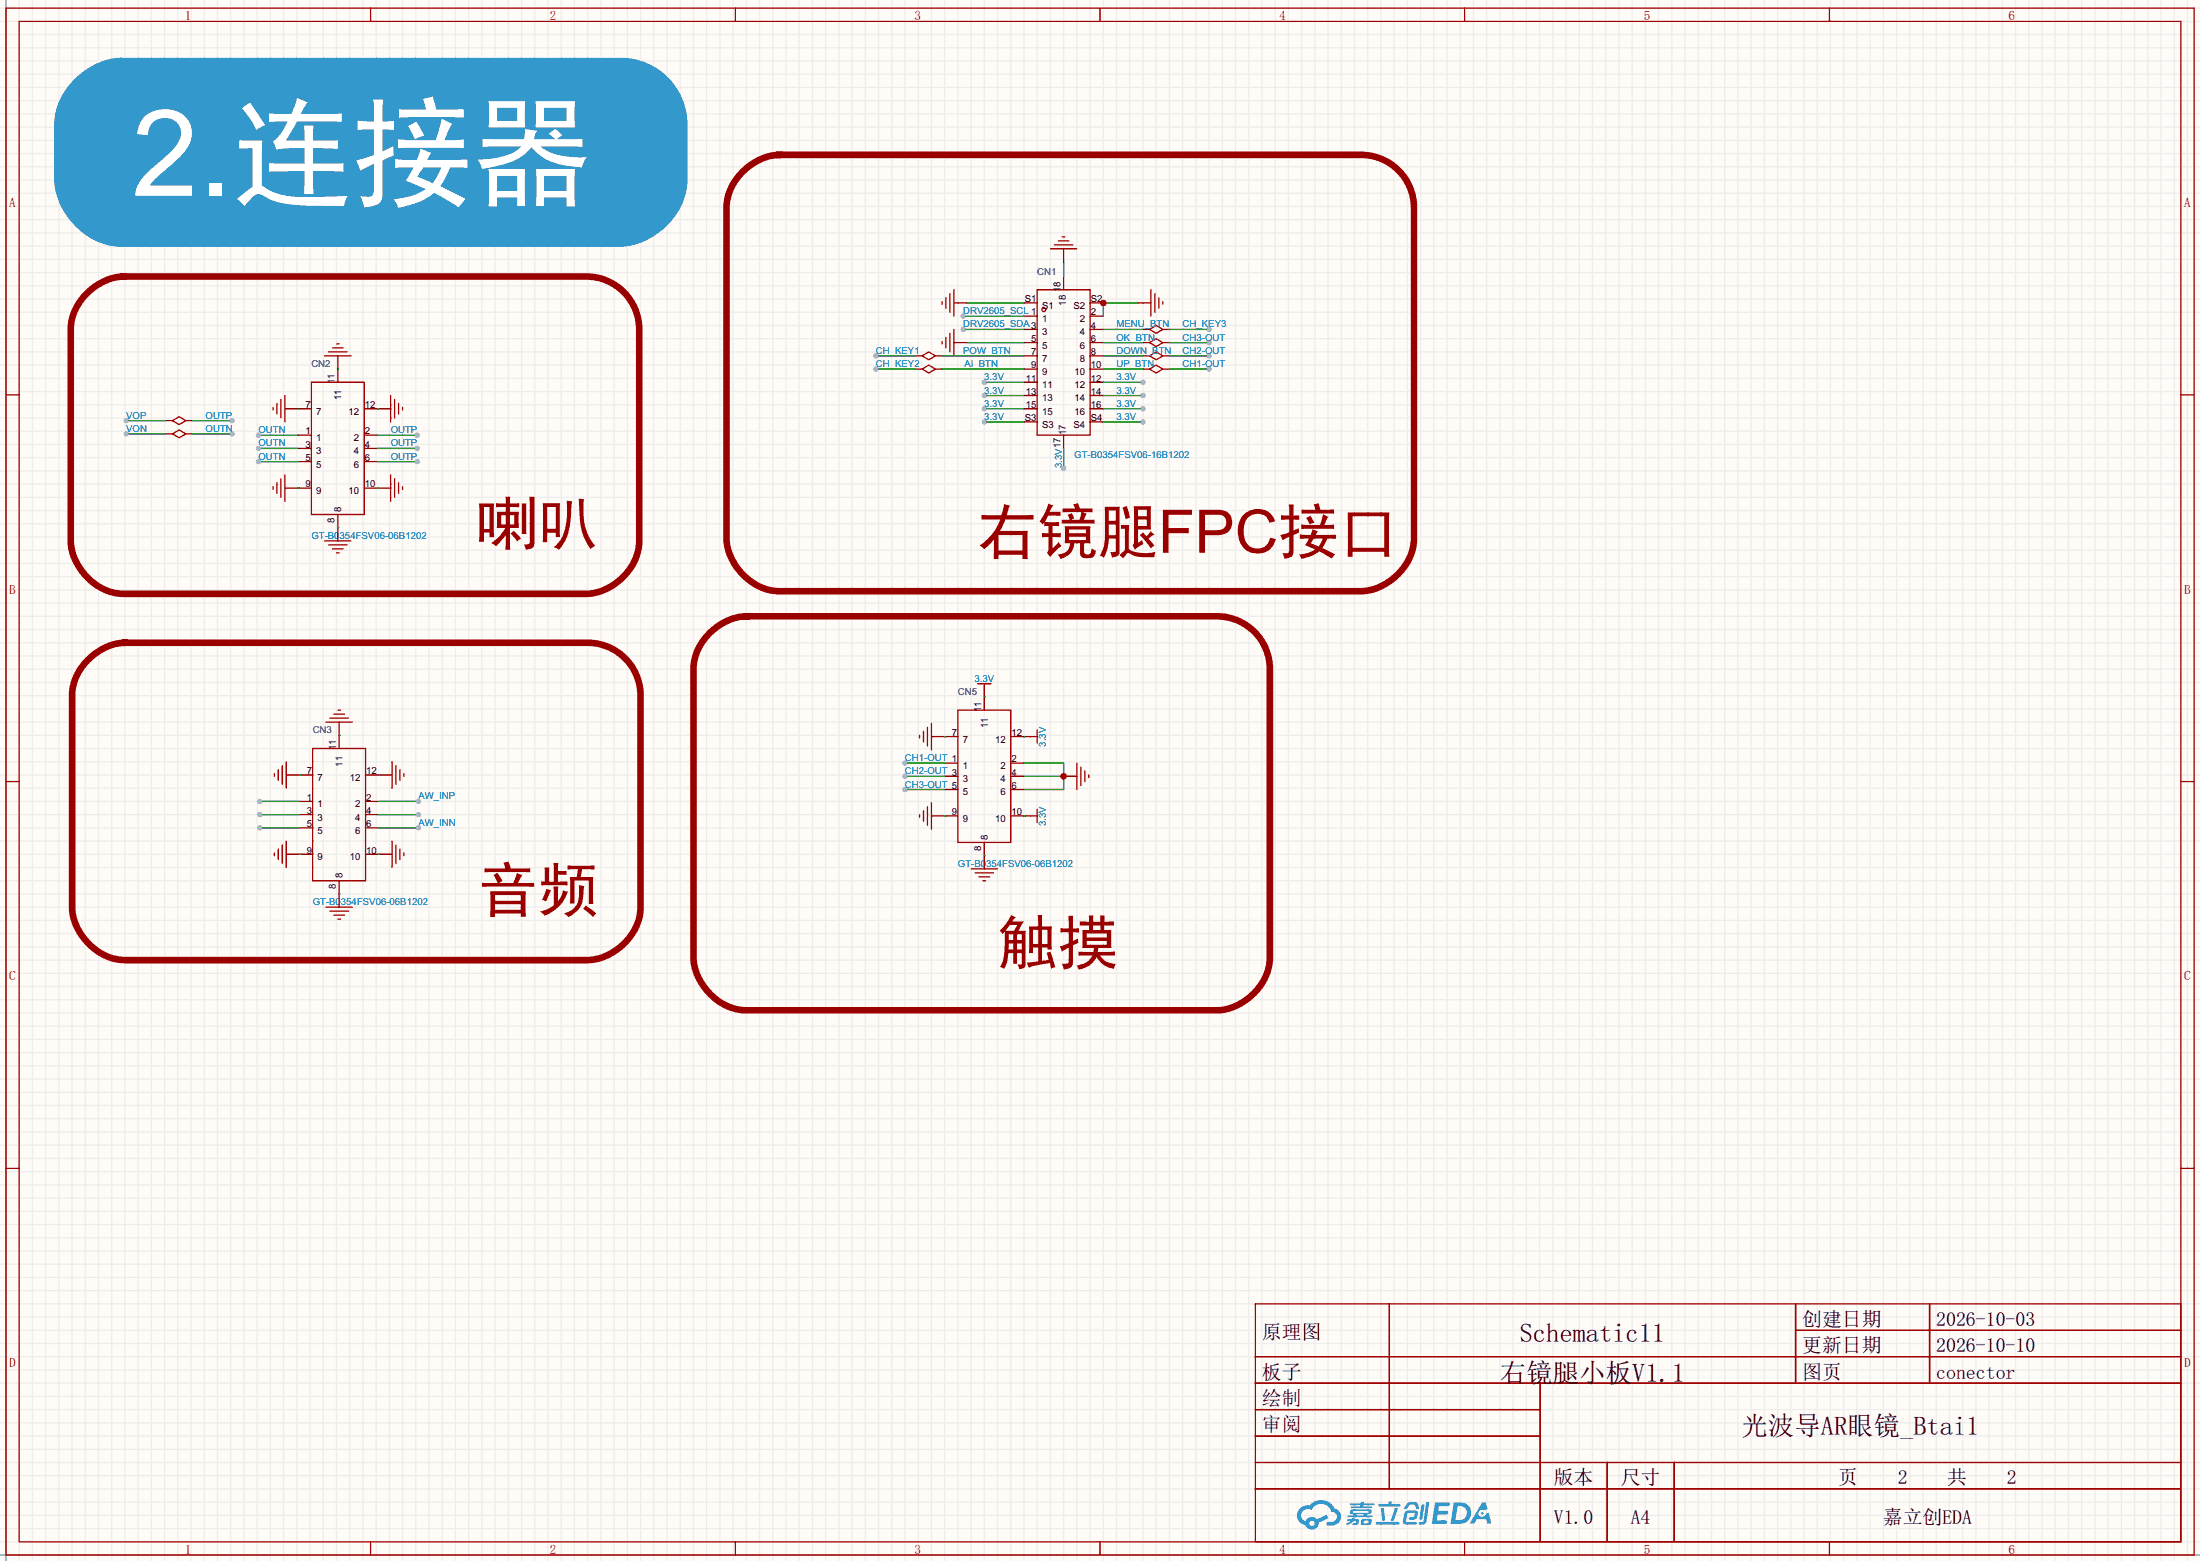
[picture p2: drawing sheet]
<svg xmlns="http://www.w3.org/2000/svg" width="423mm" height="300mm" viewBox="0 0 423 300" stroke-linecap="round" stroke-linejoin="round" font-family="sans-serif">
<path d="M0 0h422.7v299.9h-422.7z" fill="#fffcf7"/>
<g fill="none" stroke="#ededed" stroke-width=".25">
<path d="M0 1.6h422.7M0 4.1h422.7M0 6.6h422.7M0 9.2h422.7M0 11.7h422.7M0 14.3h422.7M0 16.8h422.7M0 19.3h422.7M1.1 0v299.9M3.7 0v299.9M6.2 0v299.9M8.8 0v299.9"/>
<path d="M11.3 0v299.9M13.8 0v299.9M16.4 0v299.9M18.9 0v299.9M21.5 0v299.9M24 0v299.9M26.5 0v299.9M29.1 0v299.9M31.6 0v299.9M34.2 0v299.9M36.7 0v299.9M39.2 0v299.9"/>
<path d="M41.8 0v299.9M44.3 0v299.9M46.9 0v299.9M49.4 0v299.9M51.9 0v299.9M54.5 0v299.9M57 0v299.9M59.6 0v299.9M62.1 0v299.9M64.6 0v299.9M67.2 0v299.9M69.7 0v299.9"/>
<path d="M72.3 0v299.9M74.8 0v299.9M77.3 0v299.9M79.9 0v299.9M82.4 0v299.9M85 0v299.9M87.5 0v299.9M90 0v299.9M92.6 0v299.9M95.1 0v299.9M97.7 0v299.9M100.2 0v299.9"/>
<path d="M102.7 0v299.9M105.3 0v299.9M107.8 0v299.9M110.4 0v299.9M112.9 0v299.9M115.4 0v299.9M118 0v299.9M120.5 0v299.9M123.1 0v299.9M125.6 0v299.9M128.1 0v299.9M130.7 0v299.9"/>
<path d="M133.2 0v299.9M135.8 0v299.9M138.3 0v299.9M140.8 0v299.9M143.4 0v299.9M145.9 0v299.9M148.5 0v299.9M151 0v299.9M153.5 0v299.9M156.1 0v299.9M158.6 0v299.9M161.2 0v299.9"/>
<path d="M163.7 0v299.9M166.2 0v299.9M168.8 0v299.9M171.3 0v299.9M173.9 0v299.9M176.4 0v299.9M178.9 0v299.9M181.5 0v299.9M184 0v299.9M186.6 0v299.9M189.1 0v299.9M191.6 0v299.9"/>
<path d="M194.2 0v299.9M196.7 0v299.9M199.3 0v299.9M201.8 0v299.9M204.3 0v299.9M206.9 0v299.9M209.4 0v299.9M212 0v299.9M214.5 0v299.9M217 0v299.9M219.6 0v299.9M222.1 0v299.9"/>
<path d="M224.7 0v299.9M227.2 0v299.9M229.7 0v299.9M232.3 0v299.9M234.8 0v299.9M237.4 0v299.9M239.9 0v299.9M242.4 0v299.9M245 0v299.9M247.5 0v299.9M250.1 0v299.9M252.6 0v299.9"/>
<path d="M255.1 0v299.9M257.7 0v299.9M260.2 0v299.9M262.8 0v299.9M265.3 0v299.9M267.8 0v299.9M270.4 0v299.9M272.9 0v299.9M275.5 0v299.9M278 0v299.9M280.5 0v299.9M283.1 0v299.9"/>
<path d="M285.6 0v299.9M288.2 0v299.9M290.7 0v299.9M293.2 0v299.9M295.8 0v299.9M298.3 0v299.9M300.9 0v299.9M303.4 0v299.9M305.9 0v299.9M308.5 0v299.9M311 0v299.9M313.6 0v299.9"/>
<path d="M316.1 0v299.9M318.6 0v299.9M321.2 0v299.9M323.7 0v299.9M326.3 0v299.9M328.8 0v299.9M331.3 0v299.9M333.9 0v299.9M336.4 0v299.9M339 0v299.9M341.5 0v299.9M344 0v299.9"/>
<path d="M346.6 0v299.9M349.1 0v299.9M351.7 0v299.9M354.2 0v299.9M356.7 0v299.9M359.3 0v299.9M361.8 0v299.9M364.4 0v299.9M366.9 0v299.9M369.4 0v299.9M372 0v299.9M374.5 0v299.9"/>
<path d="M377.1 0v299.9M379.6 0v299.9M382.1 0v299.9M384.7 0v299.9M387.2 0v299.9M389.8 0v299.9M392.3 0v299.9M394.8 0v299.9M397.4 0v299.9M399.9 0v299.9M402.5 0v299.9M405 0v299.9"/>
<path d="M407.5 0v299.9M410.1 0v299.9M412.6 0v299.9M415.2 0v299.9M417.7 0v299.9M420.2 0v299.9M0 21.9h422.7M0 24.4h422.7M0 27h422.7M0 29.5h422.7M0 32h422.7M0 34.6h422.7"/>
<path d="M0 37.1h422.7M0 39.7h422.7M0 42.2h422.7M0 44.7h422.7M0 47.3h422.7M0 49.8h422.7M0 52.4h422.7M0 54.9h422.7M0 57.4h422.7M0 60h422.7M0 62.5h422.7M0 65.1h422.7"/>
<path d="M0 67.6h422.7M0 70.1h422.7M0 72.7h422.7M0 75.2h422.7M0 77.8h422.7M0 80.3h422.7M0 82.8h422.7M0 85.4h422.7M0 87.9h422.7M0 90.5h422.7M0 93h422.7M0 95.5h422.7"/>
<path d="M0 98.1h422.7M0 100.6h422.7M0 103.2h422.7M0 105.7h422.7M0 108.2h422.7M0 110.8h422.7M0 113.3h422.7M0 115.9h422.7M0 118.4h422.7M0 120.9h422.7M0 123.5h422.7M0 126h422.7"/>
<path d="M0 128.6h422.7M0 131.1h422.7M0 133.6h422.7M0 136.2h422.7M0 138.7h422.7M0 141.3h422.7M0 143.8h422.7M0 146.3h422.7M0 148.9h422.7M0 151.4h422.7M0 154h422.7M0 156.5h422.7"/>
<path d="M0 159h422.7M0 161.6h422.7M0 164.1h422.7M0 166.7h422.7M0 169.2h422.7M0 171.7h422.7M0 174.3h422.7M0 176.8h422.7M0 179.4h422.7M0 181.9h422.7M0 184.4h422.7M0 187h422.7"/>
<path d="M0 189.5h422.7M0 192.1h422.7M0 194.6h422.7M0 197.1h422.7M0 199.7h422.7M0 202.2h422.7M0 204.8h422.7M0 207.3h422.7M0 209.8h422.7M0 212.4h422.7M0 214.9h422.7M0 217.5h422.7"/>
<path d="M0 220h422.7M0 222.5h422.7M0 225.1h422.7M0 227.6h422.7M0 230.2h422.7M0 232.7h422.7M0 235.2h422.7M0 237.8h422.7M0 240.3h422.7M0 242.9h422.7M0 245.4h422.7M0 247.9h422.7"/>
<path d="M0 250.5h422.7M0 253h422.7M0 255.6h422.7M0 258.1h422.7M0 260.6h422.7M0 263.2h422.7M0 265.7h422.7M0 268.3h422.7M0 270.8h422.7M0 273.3h422.7M0 275.9h422.7M0 278.4h422.7"/>
<path d="M0 281h422.7M0 283.5h422.7M0 286h422.7M0 288.6h422.7M0 291.1h422.7M0 293.7h422.7M0 296.2h422.7M0 298.7h422.7"/>
</g>
<path d="M1.1 0v299.9M0 298.7h422.7" fill="none" stroke="#999" stroke-width=".25"/>
<g fill="none" stroke="#a10000" stroke-width=".25">
<path d="M1.1 1.6h420.4v297.1h-420.4zM3.7 4.1h415.3v292.1h-415.3zM71.2 1.6v2.5M141.3 1.6v2.5M211.3 1.6v2.5M281.4 1.6v2.5M351.5 1.6v2.5M1.1 75.9h2.6M419 75.9h2.5M1.1 150.2h2.6M419 150.2h2.5M1.1 224.4h2.6"/>
<path d="M419 224.4h2.5M241.2 250.5h177.8v45.7h-177.8zM266.9 250.5v35.5M345 250.5v15.2M345 255.6h74M370.7 250.5v15.2M241.2 260.6h177.8M241.2 265.7h177.8M241.2 270.8h54.7M241.2 275.9h54.7M295.9 265.7v30.5M71.2 296.2v2.5"/>
<path d="M141.3 296.2v2.5M211.3 296.2v2.5M241.2 281h177.8M241.2 286h177.8M281.4 296.2v2.5M308.8 281v15.2M321.6 281v15.2M351.5 296.2v2.5"/>
</g>
<g fill="#5487ff">
<path d="M275.7 288.6h1.6a1.34 1.34 0 0 1 1.2 .2 .37 .37 0 0 1-.3 .6h-1.7l-.2 .8h1.6a.37 .37 0 0 1 .4 .4 .37 .37 0 0 1-.4 .3h-1.7l-.2 1.1h1.4a.48 .48 0 0 1 .6 .4v.2l-.3 .2h-2.6z"/>
<path d="M284.7 288.7h.7l.4 1.2-.6 .3a.72 .72 0 0 0-1.1 .2 .72 .72 0 0 0 .3 1 .72 .72 0 0 0 1-.4l.1-.2 .5-.2 .6 2.1h-.8l-.3-.8h-1.8l-.5 .8h-.9z"/>
<path d="M273.1 289h.6l-.4 2.7a.31 .31 0 0 1-.3 .3 .31 .31 0 0 1-.3-.3z"/>
<path d="M274 288.6h.6l-.5 3.7a.97 .97 0 0 1-1.6 .5l.2-.4h.6l.2-.2z"/>
<path d="M270.3 288.8l.5-.2h1.2l.4 .4 .3 .8-.6 .2-.3-.9h-.8l-.2 .1-.6 .8-.5-.1z"/>
<path d="M269.9 290.4l.5-.3h1.4a.69 .69 0 0 1 .6 .5 .69 .69 0 0 1-.1 .7 .74 .74 0 0 1-.8 .7h-.6a.27 .27 0 0 1-.2-.3 .27 .27 0 0 1 .3-.3h.6l.2-.7h-1.4l-.3 1.6 1.9 .1a.28 .28 0 0 1 .2 .3 .28 .28 0 0 1-.3 .2h-1.9l-.4-.3-.1-.4z"/>
<path d="M264.3 292.4h4.3a.28 .28 0 0 1 .3 .3 .28 .28 0 0 1-.3 .2h-4.2l-.1-.1z"/>
<path d="M268 289.7h.6l-.8 2.4a.3 .3 0 0 1-.4 .2 .3 .3 0 0 1-.2-.3z"/>
<path d="M265.3 289.7h.6l.2 2.2-.2 .3-.4-.2z"/>
<path d="M264.8 288.9h1.9l.2-.5h.5l-.1 .5h1.5a.27 .27 0 0 1 .3 .3 .27 .27 0 0 1-.3 .3h-3.9l-.1-.2z"/>
<path d="M258.9 291.8h.7l.1-.1 .6-.1-.1 .2 .8 .1 .1 .3-.2 .6-1.1 .2v-.4l.7-.1v-.2l-.5-.1-.5 .5-.8 .3-.1-.4 .8-.3h-.6z"/>
<path d="M259.3 288.8h2.1l.1-.3h.6l-.1 .3h1.9l.2 .2-.2 .2h-1.9l-.1 .2h1.6l.2 .2-.2 .2h-3.9l-.1-.4h1.8v-.2h-1.9l-.1-.1z"/>
<path d="M279.3 288.6l-.6 4.2h1.4a2.14 2.14 0 0 0 2.6-2.2 2.14 2.14 0 0 0-2.7-2zM280 289.3a1.37 1.37 0 0 1 1.8 1.2 1.37 1.37 0 0 1-1.5 1.5h-.7z"/>
<path d="M259.4 290.1l-.1 .7 .6 .1 .1 .2h-1.2l.1 .4h4.6l.2-.1-.2-.3h-.9l.1-.2a.6 .6 0 0 0 .7-.2 .6 .6 0 0 0 0-.7l-3.6-.1zM260 290.3l2.9 .1-.1 .2h-2.8zM260.6 290.9h1.4l-.1 .2h-1.2z"/>
<path d="M261.6 291.9a.9 .9 0 0 0-.1 1 2.48 2.48 0 0 0 1.9-.1 .84 .84 0 0 0 0-1h-1.4zM262.1 292.2l.7-.1 .1 .4-.2 .1h-.7z"/>
<path d="M249.8 289.7a1.91 1.91 0 0 0-.6 2 1.91 1.91 0 0 0 1.6 1.3 1.35 1.35 0 0 0 1.5 .9 1.35 1.35 0 0 0 1.1-1.4l1.9-.9-.5-.6-1.8 .9a1.41 1.41 0 0 0-2.2 .3 1.25 1.25 0 0 1-.6-1.7 1.25 1.25 0 0 1 1.8-.4 1.97 1.97 0 0 1 2-1.2 1.97 1.97 0 0 1 1.7 1.5 .96 .96 0 0 1 1.1 .9 .96 .96 0 0 1-.9 1h-.6a.39 .39 0 0 0-.5 .4 .39 .39 0 0 0 .4 .4 1.87 1.87 0 0 0 1.9-.5 1.87 1.87 0 0 0 .3-2.1l-.6-.6-.4-.1a2.86 2.86 0 0 0-4.8-.6h-.3a2.27 2.27 0 0 0-1.5 .5zM251.6 292.7a.49 .49 0 0 1 .9 0 .49 .49 0 0 1-.9 0z"/>
<circle cx="284.8" cy="290.7" r=".27"/>
</g>
<g fill="none" stroke="#870000" stroke-width=".25">
<path d="M57.3 78.5h2.5M64.9 70.9v2.5M70 78.5h2.5M57.3 83.6h2.5M57.3 86.1h2.5M57.3 88.7h2.5M57.3 93.8h2.5M64.9 98.8v2.6M70 83.6h2.5M70 86.1h2.5M70 88.7h2.5M70 93.8h2.5"/>
<path d="M189.1 133.9v2.5M57.5 154h2.6M57.5 156.5h2.6M57.5 159h2.6M57.5 148.9h2.6M65.2 141.3v2.5M70.2 154h2.6M70.2 156.5h2.6M70.2 159h2.6M70.2 148.9h2.6M181.5 149.1h2.5M181.5 146.6h2.5"/>
<path d="M181.5 151.7h2.5M181.5 156.8h2.5M181.5 141.5h2.5M194.2 149.1h2.5M194.2 146.6h2.5M194.2 151.7h2.5M194.2 156.8h2.5M194.2 141.5h2.5M204.3 149.1h2.6M57.5 164.1h2.6M65.2 169.2v2.5M70.2 164.1h2.6"/>
<path d="M189.1 161.8v2.6"/>
</g>
<path d="M59.8 73.4h10.2v25.4h-10.2zM184 136.4h10.2v25.4h-10.2zM60.1 143.8h10.1v25.4h-10.1zM206.9 146.6v5.1M207.6 147.4v3.5M208.4 148.1v2.1M209.2 148.9v.5" fill="none" stroke="#a10000" stroke-width=".25"/>
<path d="M142.5 33.2a10.8 10.8 0 0 1 7.2-3.4h111.8a10.2 10.2 0 0 1 10.2 10.1v63.5a10.9 10.9 0 0 1-10.2 10.2h-111.8a10.9 10.9 0 0 1-10.1-10.2v-63.5a9.8 9.8 0 0 1 2.9-6.7zM16.5 56.5a10.8 10.8 0 0 1 7.2-3.4h88.9a10.2 10.2 0 0 1 10.2 10.2v40.6a10.9 10.9 0 0 1-10.2 10.2h-88.9a10.9 10.9 0 0 1-10.1-10.2v-40.6a9.8 9.8 0 0 1 2.9-6.8zM16.8 126.9a10.8 10.8 0 0 1 7.2-3.4h88.9a10.2 10.2 0 0 1 10.2 10.1v40.7a10.9 10.9 0 0 1-10.2 10.1h-88.9a10.9 10.9 0 0 1-10.2-10.1v-40.7a9.8 9.8 0 0 1 3-6.7zM136.2 121.8a10.8 10.8 0 0 1 7.2-3.4h90.4a10.2 10.2 0 0 1 10.2 10.2v55.3a10.9 10.9 0 0 1-10.2 10.2h-90.4a10.9 10.9 0 0 1-10.2-10.2v-55.3a9.8 9.8 0 0 1 3-6.8z" fill="none" stroke="#900" stroke-width="1.3"/>
<path d="M14.8 14.9a13.2 13.2 0 0 1 8.4-3.7h96.1a12.7 12.7 0 0 1 12.7 12.7v10.7a13.5 13.5 0 0 1-9 11.9l-2.5 .7-1.2 .1h-96.1a13.5 13.5 0 0 1-11.9-9l-.7-2.5-.1-1.2v-10.7a12.3 12.3 0 0 1 4.3-9z" fill="#39c" stroke="#39c" stroke-width=".25"/>
<path d="M72.8 154h7.6" fill="none" stroke="#008700" stroke-width=".25"/>
<circle cx="80.4" cy="154" r=".51" fill="#999"/>
<path d="M72.5 83.6h7.6" fill="none" stroke="#008700" stroke-width=".25"/>
<circle cx="80.1" cy="83.6" r=".51" fill="#999"/>
<path d="M72.5 86.1h7.6" fill="none" stroke="#008700" stroke-width=".25"/>
<circle cx="80.1" cy="86.1" r=".51" fill="#999"/>
<path d="M72.8 156.5h7.6" fill="none" stroke="#008700" stroke-width=".25"/>
<circle cx="80.4" cy="156.5" r=".51" fill="#999"/>
<path d="M196.7 146.6h7.6v5.1h-7.6M196.7 149.1h7.6" fill="none" stroke="#008700" stroke-width=".25"/>
<circle cx="204.3" cy="149.1" r=".63" fill="#c00"/>
<path d="M72.8 159h7.6" fill="none" stroke="#008700" stroke-width=".25"/>
<circle cx="80.4" cy="159" r=".51" fill="#999"/>
<path d="M72.5 88.7h7.6" fill="none" stroke="#008700" stroke-width=".25"/>
<circle cx="80.1" cy="88.7" r=".51" fill="#999"/>
<path d="M49.7 83.6h7.6" fill="none" stroke="#008700" stroke-width=".25"/>
<circle cx="49.7" cy="83.6" r=".51" fill="#999"/>
<path d="M49.9 154h7.6" fill="none" stroke="#008700" stroke-width=".25"/>
<circle cx="49.9" cy="154" r=".51" fill="#999"/>
<path d="M173.9 146.6h7.6" fill="none" stroke="#008700" stroke-width=".25"/>
<circle cx="173.9" cy="146.6" r=".51" fill="#999"/>
<path d="M49.7 86.1h7.6" fill="none" stroke="#008700" stroke-width=".25"/>
<circle cx="49.7" cy="86.1" r=".51" fill="#999"/>
<path d="M173.9 149.1h7.6" fill="none" stroke="#008700" stroke-width=".25"/>
<circle cx="173.9" cy="149.1" r=".51" fill="#999"/>
<path d="M49.9 156.5h7.6" fill="none" stroke="#008700" stroke-width=".25"/>
<circle cx="49.9" cy="156.5" r=".51" fill="#999"/>
<path d="M49.7 88.7h7.6" fill="none" stroke="#008700" stroke-width=".25"/>
<circle cx="49.7" cy="88.7" r=".51" fill="#999"/>
<path d="M173.9 151.7h7.6" fill="none" stroke="#008700" stroke-width=".25"/>
<circle cx="173.9" cy="151.7" r=".51" fill="#999"/>
<path d="M49.9 159h7.6" fill="none" stroke="#008700" stroke-width=".25"/>
<circle cx="49.9" cy="159" r=".51" fill="#999"/>
<g fill="none" stroke="#870000" stroke-width=".25">
<path d="M54.7 78.5h2.6M64.9 68.4v2.5M72.5 78.5h2.6M31.9 80.8h1.2M35.7 80.8h1.3M54.7 93.8h2.6M72.5 93.8h2.6M64.9 101.4v2.5M65.2 138.7v2.6M55 148.9h2.5M72.8 148.9h2.5M178.9 156.8h2.6"/>
<path d="M178.9 141.5h2.6M55 164.1h2.5M65.2 171.7v2.6M72.8 164.1h2.5M189.1 164.4v2.5"/>
</g>
<g fill="none" stroke="#a10000" stroke-width=".25">
<path d="M52.5 78.3v.5M53.2 77.5v2M54 76.7v3.6M54.7 76v5.1M62.4 68.4h5M63.1 67.6h3.6M63.9 66.8h2M64.6 66.1h.6M75.1 76v5.1M75.8 76.7v3.6M76.6 77.5v2M77.3 78.3v.5"/>
<path d="M33.1 80.8l1.3-.8 1.3 .8-1.3 .8zM52.5 93.5v.5M53.2 92.7v2.1M54 92v3.5M54.7 91.2v5.1M75.1 91.2v5.1M75.8 92v3.5M76.6 92.7v2.1M77.3 93.5v.5M62.4 103.9h5M63.1 104.7h3.6M63.9 105.4h2"/>
<path d="M64.6 106.2h.6M62.6 138.7h5.1M63.4 138h3.5M64.1 137.2h2.1M64.9 136.4h.5M178.2 139.7v3.6M178.9 139v5.1M52.7 148.6v.5M53.5 147.9v2M54.2 147.1v3.6M55 146.3v5.1M75.3 146.3v5.1"/>
<path d="M76.1 147.1v3.6M76.8 147.9v2M77.6 148.6v.5M176.7 141.3v.5M176.7 156.5v.5M177.4 140.5v2M177.4 155.7v2.1M178.2 155v3.5M178.9 154.2v5.1M52.7 163.9v.5M53.5 163.1v2M54.2 162.3v3.6"/>
<path d="M55 161.6v5.1M62.6 174.3h5.1M63.4 175h3.5M64.1 175.8h2.1M64.9 176.6h.5M75.3 161.6v5.1M76.1 162.3v3.6M76.8 163.1v2M77.6 163.9v.5M186.6 166.9h5M187.3 167.7h3.6M188.1 168.4h2"/>
<path d="M188.8 169.2h.6"/>
</g>
<g fill="none" stroke="#008700" stroke-width=".25">
<path d="M57.3 78.5h.1M64.9 70.9h.1M72.5 78.5h.1M24.3 80.8h7.6M57.3 93.8h.1M72.5 93.8h.1M64.9 101.4h.1M57.5 148.9h.1M65.2 141.3h.1M72.8 148.9h.1M181.5 156.8h.1M57.5 164.1h.1"/>
<path d="M65.2 171.7h.1M72.8 164.1h.1M189.1 164.4h.1"/>
</g>
<circle cx="24.3" cy="80.8" r=".51" fill="#999"/>
<path d="M31.9 83.4h1.2M35.7 83.4h1.3" fill="none" stroke="#870000" stroke-width=".25"/>
<path d="M33.1 83.4l1.3-.8 1.3 .8-1.3 .7z" fill="none" stroke="#a10000" stroke-width=".25"/>
<path d="M24.3 83.4h7.6" fill="none" stroke="#008700" stroke-width=".25"/>
<circle cx="24.3" cy="83.4" r=".51" fill="#999"/>
<path d="M37 83.4h7.6" fill="none" stroke="#008700" stroke-width=".25"/>
<circle cx="44.6" cy="83.4" r=".51" fill="#999"/>
<path d="M37 80.8h7.6" fill="none" stroke="#008700" stroke-width=".25"/>
<circle cx="44.6" cy="80.8" r=".51" fill="#999"/>
<g fill="none" stroke="#870000" stroke-width=".25">
<path d="M183.3 58.2h2.5M196.7 58.2h2.6M204.3 47.8v2.5M204.3 53.1v2.6M209.4 58.2h2.6M218.6 58.2h2.5M183.3 65.8h2.5M196.7 60.7h2.6M196.7 63.3h2.6M196.7 65.8h2.6M196.7 78.5h2.6M196.7 68.4h2.6"/>
<path d="M196.7 76h2.6M196.7 70.9h2.6M196.7 73.4h2.6M209.4 60.7h2.6M209.4 63.3h2.6M209.4 65.8h2.6M209.4 78.5h2.6M209.4 68.4h2.6M209.4 76h2.6M209.4 70.9h2.6M209.4 73.4h2.6M196.7 81.1h2.6"/>
<path d="M204.3 83.6v2.5M209.4 81.1h2.6M189.1 132.6v1.3M196.7 156.8h1.3M196.7 141.5h1.3"/>
</g>
<g fill="none" stroke="#a10000" stroke-width=".25">
<path d="M181 58v.5M181.7 57.2v2M182.5 56.4v3.6M183.3 55.7v5M199.3 55.7h10.1v27.9h-10.1zM201.8 47.8h5.1M202.6 47h3.5M203.3 46.3h2.1M204.1 45.5h.5M221.1 55.7v5M221.9 56.4v3.6M222.6 57.2v2"/>
<path d="M223.4 58v.5M181 65.6v.5M181.7 64.8v2M182.5 64v3.6M183.3 63.3v5.1M187.8 131.4h2.6M189.1 131.4v1.2M198 156.8h1.3M198 141.5h1.3M199.3 140.2v2.6M199.3 155.5v2.5"/>
<circle cx="200.5" cy="59.5" r=".38"/>
</g>
<path d="M204.3 50.3v2.8M204.3 86.1v3.9" fill="none" stroke="#008700" stroke-width=".25"/>
<circle cx="204.3" cy="90" r=".51" fill="#999"/>
<path d="M212 81.1h7.6M189.1 133.9h.1M181.5 141.5h.1M196.7 141.5h.1M196.7 156.8h.1" fill="none" stroke="#008700" stroke-width=".25"/>
<path d="M175.9 70.9h1.3M175.9 68.4h1.3M179.7 70.9h1.3M179.7 68.4h1.3M219.6 63.3h1.3M219.6 65.8h1.3M219.6 70.9h1.3M219.6 68.4h1.3M223.4 63.3h1.3M223.4 65.8h1.3M223.4 70.9h1.3M223.4 68.4h1.3" fill="none" stroke="#870000" stroke-width=".25"/>
<path d="M177.2 70.9l1.2-.8 1.3 .8-1.3 .8zM177.2 68.4l1.2-.8 1.3 .8-1.3 .7zM220.9 63.3l1.2-.8 1.3 .8-1.3 .7zM220.9 65.8l1.2-.7 1.3 .7-1.3 .8zM220.9 70.9l1.2-.8 1.3 .8-1.3 .8zM220.9 68.4l1.2-.8 1.3 .8-1.3 .7z" fill="none" stroke="#a10000" stroke-width=".25"/>
<circle cx="219.6" cy="81.1" r=".51" fill="#999"/>
<path d="M212 78.5h7.6" fill="none" stroke="#008700" stroke-width=".25"/>
<circle cx="219.6" cy="78.5" r=".51" fill="#999"/>
<path d="M212 76h7.6" fill="none" stroke="#008700" stroke-width=".25"/>
<circle cx="219.6" cy="76" r=".51" fill="#999"/>
<path d="M212 73.4h7.6" fill="none" stroke="#008700" stroke-width=".25"/>
<circle cx="219.6" cy="73.4" r=".51" fill="#999"/>
<path d="M218.6 58.2h-6.6v2.5" fill="none" stroke="#008700" stroke-width=".25"/>
<circle cx="212" cy="58.2" r=".63" fill="#c00"/>
<path d="M185.8 58.2h10.9M185 60.7h11.7M212 63.3h7.6M212 65.8h7.6M212 68.4h7.6M212 70.9h7.6" fill="none" stroke="#008700" stroke-width=".25"/>
<circle cx="185" cy="60.7" r=".51" fill="#999"/>
<path d="M185 63.3h11.7" fill="none" stroke="#008700" stroke-width=".25"/>
<circle cx="185" cy="63.3" r=".51" fill="#999"/>
<path d="M181 68.4h15.7M181 70.9h15.7M185.8 65.8h10.9M189.1 73.4h7.6" fill="none" stroke="#008700" stroke-width=".25"/>
<circle cx="189.1" cy="73.4" r=".51" fill="#999"/>
<path d="M189.1 76h7.6" fill="none" stroke="#008700" stroke-width=".25"/>
<circle cx="189.1" cy="76" r=".51" fill="#999"/>
<path d="M189.1 78.5h7.6" fill="none" stroke="#008700" stroke-width=".25"/>
<circle cx="189.1" cy="78.5" r=".51" fill="#999"/>
<path d="M189.1 81.1h7.6" fill="none" stroke="#008700" stroke-width=".25"/>
<circle cx="189.1" cy="81.1" r=".51" fill="#999"/>
<path d="M224.7 70.9h7.6" fill="none" stroke="#008700" stroke-width=".25"/>
<circle cx="232.3" cy="70.9" r=".51" fill="#999"/>
<path d="M224.7 68.4h7.6" fill="none" stroke="#008700" stroke-width=".25"/>
<circle cx="232.3" cy="68.4" r=".51" fill="#999"/>
<path d="M224.7 65.8h7.6" fill="none" stroke="#008700" stroke-width=".25"/>
<circle cx="232.3" cy="65.8" r=".51" fill="#999"/>
<path d="M168.3 68.4h7.6" fill="none" stroke="#008700" stroke-width=".25"/>
<circle cx="168.3" cy="68.4" r=".51" fill="#999"/>
<path d="M168.3 70.9h7.6" fill="none" stroke="#008700" stroke-width=".25"/>
<circle cx="168.3" cy="70.9" r=".51" fill="#999"/>
<path d="M224.7 63.3h7.6" fill="none" stroke="#008700" stroke-width=".25"/>
<circle cx="232.3" cy="63.3" r=".51" fill="#999"/>
<g font-size="23.1" fill="#fff">
<text x="25.3" y="37.6">2</text>
<text x="38.1" y="37.6">.</text>
<text x="44.5" y="37.6">连</text>
<text x="67.6" y="37.6">接</text>
<text x="90.7" y="37.6">器</text>
</g>
<g font-size="11.5" fill="#900">
<text x="91.6" y="104.7">喇叭</text>
<text x="187.8" y="106.2">右</text>
<text x="199.4" y="106.2">镜</text>
<text x="210.9" y="106.2">腿</text>
<text x="222.5" y="106.2">F</text>
<text x="229.5" y="106.2">P</text>
<text x="237.2" y="106.2">C</text>
<text x="245.6" y="106.2">接</text>
<text x="257.1" y="106.2">口</text>
<text x="91.8" y="175">音频</text>
<text x="191.6" y="185.2">触摸</text>
</g>
<g font-size="5.1">
<text x="292" y="257.8">Schematic11</text>
<text x="288.2" y="265.5">右镜腿小板V1.1</text>
<text x="334.6" y="275.6">光</text>
<text x="339.6" y="275.6">波</text>
<text x="344.7" y="275.6">导</text>
<text x="349.8" y="275.6">A</text>
<text x="352.3" y="275.6">R</text>
<text x="354.9" y="275.6">眼</text>
<text x="360" y="275.6">镜</text>
<text x="365" y="275.6">_</text>
<text x="367.6" y="275.6">B</text>
<text x="370.1" y="275.6">t</text>
<text x="372.7" y="275.6">a</text>
<text x="375.2" y="275.6">i</text>
<text x="377.7" y="275.6">1</text>
</g>
<g font-size="3.8">
<text x="242.4" y="257.2">原理图</text>
<text x="346.2" y="254.7">创建日期</text>
<text x="372" y="254.7">2026-10-03</text>
<text x="346.2" y="259.8">更新日期</text>
<text x="372" y="259.8">2026-10-10</text>
<text x="242.4" y="269.9">绘制</text>
<text x="242.4" y="264.8">板子</text>
<text x="346.2" y="264.8">图页</text>
<text x="372" y="264.8">conector</text>
<text x="242.4" y="275">审阅</text>
<text x="298.5" y="285.2">版本</text>
<text x="311.4" y="285.2">尺寸</text>
<text x="353.2" y="285.2">页</text>
<text x="364.6" y="285.2">2</text>
<text x="374.1" y="285.2">共</text>
<text x="385.5" y="285.2">2</text>
<text x="298.5" y="292.8">V1.0</text>
<text x="313.3" y="292.8">A4</text>
<text x="361.7" y="292.8">嘉立创E</text>
<text x="375.1" y="292.8">DA</text>
</g>
<g font-size="2.5" fill="#a00000">
<text x="35.5" y="3.8">1</text>
<text x="105.6" y="3.8">2</text>
<text x="175.7" y="3.8">3</text>
<text x="245.7" y="3.8">4</text>
<text x="315.8" y="3.8">5</text>
<text x="385.8" y="3.8">6</text>
<text x="1.8" y="39.7">A</text>
<text x="419.6" y="39.7">A</text>
<text x="1.8" y="114">B</text>
<text x="419.6" y="114">B</text>
<text x="1.8" y="188.3">C</text>
<text x="419.6" y="188.3">C</text>
<text x="1.8" y="262.6">D</text>
<text x="419.6" y="262.6">D</text>
<text x="35.5" y="298.5">1</text>
<text x="105.6" y="298.5">2</text>
<text x="175.7" y="298.5">3</text>
<text x="245.7" y="298.5">4</text>
<text x="315.8" y="298.5">5</text>
<text x="385.8" y="298.5">6</text>
</g>
<g font-size="1.8" fill="#000080">
<text x="199.3" y="52.8">CN1</text>
<text x="59.8" y="70.5">CN2</text>
<text x="184" y="133.5">CN5</text>
<text x="60.1" y="140.9">CN3</text>
</g>
<g font-size="1.8">
<text x="196.9" y="58.1">S1</text>
<text x="200.2" y="59.3">S1</text>
<text x="203.7" y="56.2" transform="rotate(-90 203.7 56.2)">18</text>
<text x="204.7" y="58.7" transform="rotate(-90 204.7 58.7)">18</text>
<text x="206.2" y="59.3">S2</text>
<text x="209.5" y="58.1">S2</text>
<text x="198.1" y="65.7">5</text>
<text x="200.2" y="61.9">1</text>
<text x="200.2" y="64.4">3</text>
<text x="207.5" y="64.4">4</text>
<text x="207.5" y="61.9">2</text>
<text x="209.5" y="65.7">6</text>
<text x="209.5" y="63.1">4</text>
<text x="209.5" y="60.6">2</text>
<text x="198.1" y="68.2">7</text>
<text x="198.1" y="70.8">9</text>
<text x="200.2" y="67">5</text>
<text x="200.2" y="69.5">7</text>
<text x="207.5" y="69.5">8</text>
<text x="207.5" y="67">6</text>
<text x="209.5" y="70.8">10</text>
<text x="209.5" y="68.2">8</text>
<text x="64.3" y="73.8" transform="rotate(-90 64.3 73.8)">11</text>
<text x="65.5" y="76.9" transform="rotate(-90 65.5 76.9)">11</text>
<text x="197.1" y="73.3">11</text>
<text x="197.1" y="75.8">13</text>
<text x="200.2" y="72">9</text>
<text x="200.2" y="74.6">11</text>
<text x="200.2" y="77.1">13</text>
<text x="206.4" y="77.1">14</text>
<text x="206.4" y="74.6">12</text>
<text x="206.4" y="72">10</text>
<text x="209.5" y="75.8">14</text>
<text x="209.5" y="73.3">12</text>
<text x="58.7" y="78.4">7</text>
<text x="58.7" y="83.5">1</text>
<text x="60.8" y="79.7">7</text>
<text x="67" y="79.7">12</text>
<text x="70.1" y="83.5">2</text>
<text x="70.1" y="78.4">12</text>
<text x="196.9" y="80.9">S3</text>
<text x="197.1" y="78.4">15</text>
<text x="200.2" y="79.7">15</text>
<text x="200.2" y="82.2">S3</text>
<text x="204.7" y="83.6" transform="rotate(-90 204.7 83.6)">17</text>
<text x="206.2" y="82.2">S4</text>
<text x="206.4" y="79.7">16</text>
<text x="209.5" y="80.9">S4</text>
<text x="209.5" y="78.4">16</text>
<text x="58.7" y="88.5">5</text>
<text x="58.7" y="86">3</text>
<text x="60.8" y="89.8">5</text>
<text x="60.8" y="87.3">3</text>
<text x="60.8" y="84.7">1</text>
<text x="68" y="84.7">2</text>
<text x="68" y="87.3">4</text>
<text x="68" y="89.8">6</text>
<text x="70.1" y="86">4</text>
<text x="70.1" y="88.5">6</text>
<text x="58.7" y="93.6">9</text>
<text x="60.8" y="94.9">9</text>
<text x="67" y="94.9">10</text>
<text x="70.1" y="93.6">10</text>
<text x="64.3" y="100.5" transform="rotate(-90 64.3 100.5)">8</text>
<text x="65.5" y="98.4" transform="rotate(-90 65.5 98.4)">8</text>
<text x="188.5" y="136.8" transform="rotate(-90 188.5 136.8)">11</text>
<text x="182.9" y="141.4">7</text>
<text x="185" y="142.6">7</text>
<text x="189.7" y="139.9" transform="rotate(-90 189.7 139.9)">11</text>
<text x="191.2" y="142.6">12</text>
<text x="194.3" y="141.4">12</text>
<text x="58.9" y="148.7">7</text>
<text x="64.5" y="144.2" transform="rotate(-90 64.5 144.2)">11</text>
<text x="65.8" y="147.3" transform="rotate(-90 65.8 147.3)">11</text>
<text x="70.4" y="148.7">12</text>
<text x="185" y="147.7">1</text>
<text x="192.2" y="147.7">2</text>
<text x="194.3" y="146.5">2</text>
<text x="194.3" y="149">4</text>
<text x="58.9" y="153.8">1</text>
<text x="61" y="150">7</text>
<text x="61" y="155.1">1</text>
<text x="67.2" y="150">12</text>
<text x="68.3" y="155.1">2</text>
<text x="70.4" y="153.8">2</text>
<text x="185" y="152.8">5</text>
<text x="185" y="150.3">3</text>
<text x="192.2" y="150.3">4</text>
<text x="192.2" y="152.8">6</text>
<text x="194.3" y="151.5">6</text>
<text x="58.9" y="158.9">5</text>
<text x="58.9" y="156.4">3</text>
<text x="61" y="160.2">5</text>
<text x="61" y="157.6">3</text>
<text x="68.3" y="157.6">4</text>
<text x="68.3" y="160.2">6</text>
<text x="70.4" y="156.4">4</text>
<text x="70.4" y="158.9">6</text>
<text x="182.9" y="156.6">9</text>
<text x="185" y="157.9">9</text>
<text x="189.7" y="161.4" transform="rotate(-90 189.7 161.4)">8</text>
<text x="191.2" y="157.9">10</text>
<text x="194.3" y="156.6">10</text>
<text x="58.9" y="164">9</text>
<text x="61" y="165.3">9</text>
<text x="67.2" y="165.3">10</text>
<text x="70.4" y="164">10</text>
<text x="188.5" y="163.5" transform="rotate(-90 188.5 163.5)">8</text>
<text x="64.5" y="170.8" transform="rotate(-90 64.5 170.8)">8</text>
<text x="65.8" y="168.7" transform="rotate(-90 65.8 168.7)">8</text>
</g>
<g font-size="1.8" fill="#00f">
<text x="185" y="60.4">DRV2605_SCL 1</text>
<text x="185" y="62.9">DRV2605_SDA3</text>
<text x="214.5" y="62.9">MENU_BTN</text>
<text x="214.5" y="65.5">OK_BTN</text>
<text x="227.2" y="65.5">CH3-OUT</text>
<text x="227.2" y="62.9">CH_KEY3</text>
<text x="168.3" y="68">CH_KEY1</text>
<text x="168.3" y="70.5">CH_KEY2</text>
<text x="185" y="68">POW_BTN</text>
<text x="185.3" y="70.5">AI_BTN</text>
<text x="214.5" y="68">DOWN_BTN</text>
<text x="214.5" y="70.5">UP_BTN</text>
<text x="227.2" y="70.5">CH1-OUT</text>
<text x="227.2" y="68">CH2-OUT</text>
<text x="189.1" y="73.1">3.3V</text>
<text x="189.1" y="75.6">3.3V</text>
<text x="214.5" y="75.6">3.3V</text>
<text x="214.5" y="73.1">3.3V</text>
<text x="24.3" y="80.4">VOP</text>
<text x="24.3" y="83">VON</text>
<text x="39.5" y="83">OUTN</text>
<text x="39.5" y="80.4">OUTP</text>
<text x="49.7" y="83.2">OUTN</text>
<text x="75.1" y="83.2">OUTP</text>
<text x="189.1" y="78.2">3.3V</text>
<text x="189.1" y="80.7">3.3V</text>
<text x="214.5" y="80.7">3.3V</text>
<text x="214.5" y="78.2">3.3V</text>
<text x="49.7" y="85.8">OUTN</text>
<text x="49.7" y="88.3">OUTN</text>
<text x="75.1" y="85.8">OUTP</text>
<text x="75.1" y="88.3">OUTP</text>
<text x="204" y="90" transform="rotate(-90 204 90)">3.3V17</text>
<text x="206.4" y="88.1">GT-B0354FSV06-16B1202</text>
<text x="59.8" y="103.6">GT-B0354FSV06-06B1202</text>
<text x="187.2" y="131">3.3V</text>
<text x="200.9" y="143.4" transform="rotate(-90 200.9 143.4)">3.3V</text>
<text x="173.9" y="146.2">CH1-OUT 1</text>
<text x="173.9" y="148.8">CH2-OUT 3</text>
<text x="80.4" y="153.6">AW_INP</text>
<text x="173.9" y="151.3">CH3-OUT 5</text>
<text x="80.4" y="158.7">AW_INN</text>
<text x="200.9" y="158.7" transform="rotate(-90 200.9 158.7)">3.3V</text>
<text x="184" y="166.5">GT-B0354FSV06-06B1202</text>
<text x="60.1" y="173.9">GT-B0354FSV06-06B1202</text>
</g>
</svg>
